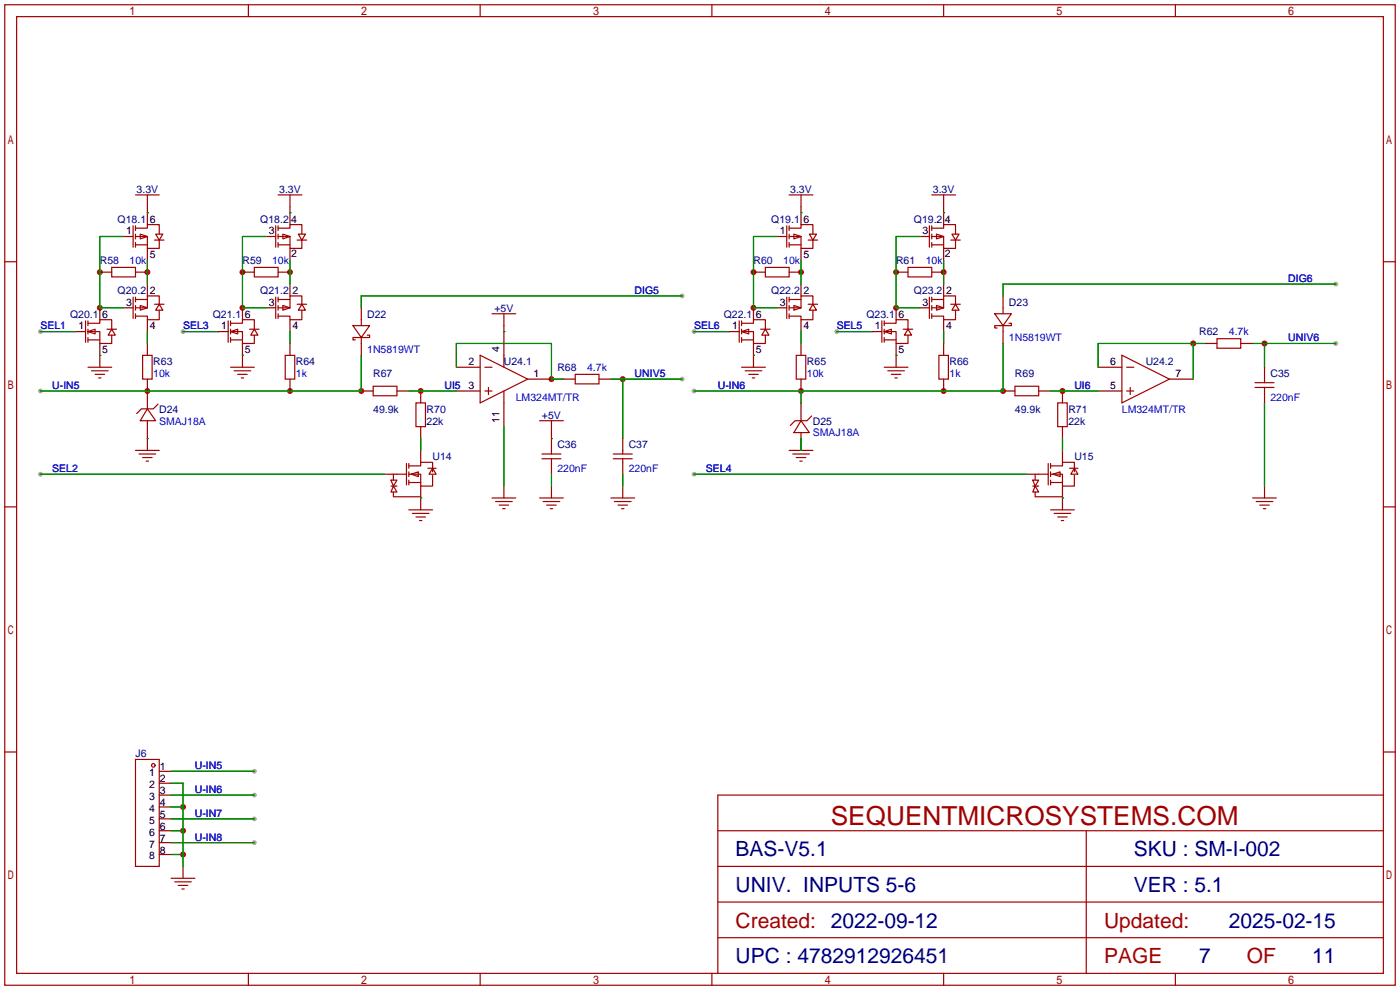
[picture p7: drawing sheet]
<svg xmlns="http://www.w3.org/2000/svg" width="299mm" height="212mm" viewBox="0 0 299 212" stroke-linecap="round" stroke-linejoin="round" font-family="sans-serif">
<g fill="#999">
<circle cx="145.8" cy="63.2" r=".51"/>
<circle cx="285.5" cy="60.7" r=".51"/>
<circle cx="285.5" cy="73.4" r=".51"/>
<circle cx="145.8" cy="81" r=".51"/>
<circle cx="54.4" cy="169.9" r=".51"/>
<circle cx="54.4" cy="164.8" r=".51"/>
<circle cx="54.4" cy="175" r=".51"/>
<circle cx="54.4" cy="180.1" r=".51"/>
<circle cx="8.6" cy="101.3" r=".51"/>
<circle cx="148.3" cy="101.3" r=".51"/>
<circle cx="8.6" cy="83.6" r=".51"/>
<circle cx="148.3" cy="83.6" r=".51"/>
<circle cx="39.1" cy="70.9" r=".51"/>
<circle cx="8.6" cy="70.9" r=".51"/>
<circle cx="178.8" cy="70.9" r=".51"/>
<circle cx="148.3" cy="70.9" r=".51"/>
</g>
<g fill="none" stroke="#a10000" stroke-width=".25">
<path d="M1 1h297.2v209.6h-297.2zM3.6 3.6h292.1v204.4h-292.1zM53.1 1v2.6M102.6 1v2.6M152.1 1v2.6M201.7 1v2.6M251.2 1v2.6M1 55.9h2.6M295.7 55.9h2.5M79.8 82.5h5v2.1h-5zM88.9 86.1h2v5.1h-2zM115.3 89.9h5.1"/>
<path d="M117.9 89.9v2.6M168.7 96.3h5M169.4 97h3.6M170.2 97.8h2M170.9 98.6h.5M216.9 82.5h5.1v2.1h-5.1zM226.1 86.1h2v5.1h-2zM1 108.3h2.6M115.3 106.4h5.1M116.1 107.2h3.5M116.8 107.9h2.1M117.6 108.7h.5"/>
<path d="M130.6 106.4h5M131.3 107.2h3.6M132.1 107.9h2M132.8 108.7h.5M267.7 106.4h5.1M268.5 107.2h3.5M269.2 107.9h2.1M270 108.7h.5M295.7 108.3h2.5M1 160.7h2.6M153.4 177.5h142.3M232.2 177.5v30.5"/>
<path d="M295.7 160.7h2.5M295.7 169.9h-142.3v38.1M153.4 185.2h142.3M153.4 192.8h142.3M53.1 208v2.6M102.6 208v2.6M152.1 208v2.6M153.4 200.4h142.3M201.7 208v2.6M251.2 208v2.6"/>
</g>
<g fill="none" stroke="#870000" stroke-width=".25">
<path d="M77.2 83.6h2.6M84.8 83.6h2.6M89.9 83.6v2.5M89.9 91.2v2.5M117.9 92.5v1.2M171.2 93.7v2.6M214.4 83.6h2.5M222 83.6h2.5M227.1 83.6v2.5M227.1 91.2v2.5M117.9 103.9v2.5M133.1 103.9v2.5"/>
<path d="M270.3 103.9v2.5"/>
</g>
<path d="M145.8 63.2h-68.6v2.6M270.3 86.1v17.8M133.1 101.3v2.6" fill="none" stroke="#008700" stroke-width=".25"/>
<g fill="#c00">
<circle cx="255" cy="73.4" r=".63"/>
<circle cx="117.9" cy="81" r=".63"/>
<circle cx="270.3" cy="73.4" r=".63"/>
<circle cx="133.1" cy="81" r=".63"/>
<circle cx="39.1" cy="172.5" r=".63"/>
<circle cx="39.1" cy="177.5" r=".63"/>
<circle cx="39.1" cy="182.6" r=".63"/>
<circle cx="89.9" cy="83.6" r=".63"/>
<circle cx="227.1" cy="83.6" r=".63"/>
<circle cx="77.2" cy="83.6" r=".63"/>
<circle cx="62" cy="83.6" r=".63"/>
<circle cx="31.5" cy="83.6" r=".63"/>
<circle cx="171.2" cy="83.6" r=".63"/>
<circle cx="201.7" cy="83.6" r=".63"/>
<circle cx="214.4" cy="83.6" r=".63"/>
<circle cx="31.5" cy="58.2" r=".63"/>
<circle cx="21.3" cy="58.2" r=".63"/>
<circle cx="21.3" cy="65.8" r=".63"/>
<circle cx="62" cy="58.2" r=".63"/>
<circle cx="51.8" cy="58.2" r=".63"/>
<circle cx="51.8" cy="65.8" r=".63"/>
<circle cx="171.2" cy="58.2" r=".63"/>
<circle cx="161" cy="58.2" r=".63"/>
<circle cx="161" cy="65.8" r=".63"/>
<circle cx="201.7" cy="58.2" r=".63"/>
<circle cx="191.5" cy="58.2" r=".63"/>
<circle cx="191.5" cy="65.8" r=".63"/>
</g>
<g fill="none" stroke="#008700" stroke-width=".25">
<path d="M26.4 50.5h-5.1v15.3h5.1M31.5 45.5h.1M31.5 55.6v5.1M56.9 50.5h-5.1v15.3h5.1M62 45.5h.1M62 55.6v5.1M166.1 50.5h-5.1v15.3h5.1M171.2 45.5h.1M171.2 55.6v5.1M196.6 50.5h-5.1v15.3h5.1M201.7 45.5h.1M201.7 55.6v5.1"/>
<path d="M8.6 70.9h7.7M21.3 75.9h.1M31.5 70.9v2.5M39.1 70.9h7.6M51.8 75.9h.1M62 70.9v2.5M77.2 75.9v7.7h-68.6M97.5 78.5v-5.1h20.4v7.6h2.5M107.7 70.9h.1M145.8 63.2h-68.6v2.6M148.3 70.9h7.7M161 75.9h.1"/>
<path d="M171.2 70.9v2.5M178.8 70.9h7.6M191.5 75.9h.1M201.7 70.9v2.5M214.4 73.4v10.2h-66.1M255 73.4v7.6M257.6 73.4h-22.9v5.1M267.7 73.4h17.8M270.3 73.4v5.1M285.5 60.7h-71.1v2.5M31.5 93.7h.1M87.4 83.6h10.1"/>
<path d="M89.9 93.7v2.6M107.7 91.2v12.7M117.9 93.7h.1M130.6 81h15.2M133.1 81v12.7M171.2 83.6v2.5M171.2 93.7v2.6M224.5 83.6h10.2M227.1 93.7v2.6M8.6 101.3h73.7M89.9 106.4h.1M117.9 101.3v2.6"/>
<path d="M148.3 101.3h71.2M227.1 106.4h.1M36.6 167.4h2.5v17.8M36.6 172.5h2.5M36.6 177.5h2.5M36.6 169.9h17.8M36.6 164.8h17.8M36.6 175h17.8M36.6 182.6h2.5M36.6 180.1h17.8"/>
</g>
<g fill="none" stroke="#870000" stroke-width=".25">
<path d="M21.3 58.2h2.6M26.4 50.5h2M29 58.2h2.5M31.5 44.2v3.8M31.5 53.1v2.5M51.8 58.2h2.6M56.9 50.5h2M59.4 58.2h2.6M62 44.2v3.8M62 53.1v2.5M161 58.2h2.6M166.1 50.5h2"/>
<path d="M168.7 58.2h2.5M171.2 44.2v3.8M171.2 53.1v2.5M191.5 58.2h2.6M196.6 50.5h2M199.1 58.2h2.6M201.7 44.2v3.8M201.7 53.1v2.5M16.3 70.9h2M21.3 65.8v2.5M21.3 73.4v5.1M26.4 65.8h2"/>
<path d="M31.5 60.7v2.5M31.5 68.3v2.6M31.5 73.4v2.5M46.7 70.9h2.1M51.8 65.8v2.5M51.8 73.4v5.1M56.9 65.8h2M62 60.7v2.5M62 68.3v2.6M62 73.4v2.5M77.2 65.8v2.5M77.2 73.4v2.5"/>
<path d="M97.5 78.5h5.1M107.7 69.6v6.3M156 70.9h2M161 65.8v2.5M161 73.4v5.1M166.1 65.8h2M171.2 60.7v2.5M171.2 68.3v2.6M171.2 73.4v2.5M186.4 70.9h2.1M191.5 65.8v2.5M191.5 73.4v5.1"/>
<path d="M196.6 65.8h2M201.7 60.7v2.5M201.7 68.3v2.6M201.7 73.4v2.5M214.4 63.2v2.6M214.4 70.9v2.5M234.7 78.5h5.1M257.6 73.4h2.5M265.2 73.4h2.5M270.3 78.5v2.5M31.5 81v6.4M31.5 89.9v6.4"/>
<path d="M62 81v2.6M89.9 96.3v2.5M97.5 83.6h5.1M107.7 86.1v5.1M112.8 81h5.1M117.9 93.7v2.6M117.9 98.8v2.5M120.4 81h2.5M128 81h2.6M133.1 93.7v2.6M133.1 98.8v2.5M171.2 81v2.6"/>
<path d="M171.2 86.1v3.8M171.2 92.5v3.8M201.7 81v2.6M227.1 96.3v2.5M234.7 83.6h5.1M249.9 81h5.1M270.3 83.6v2.5M82.3 101.3h2.5M89.9 103.9v5.1M107.7 103.9v2.5M219.5 101.3h2.5M227.1 103.9v5.1"/>
<path d="M34 164.8h2.6M34 167.4h2.6M34 169.9h2.6M34 172.5h2.6M34 175h2.6M34 177.5h2.6M34 180.1h2.6M34 182.6h2.6M39.1 185.2v2.5"/>
</g>
<g fill="none" stroke="#a10000" stroke-width=".25">
<path d="M23.9 57.2h5.1v2h-5.1zM28.4 48.3v4.5M29 48.8h2.5v-.8h2.5v2M29 50.5h2.5v2.6h2.5v-1.8M29 48.3v1M29 50v1.1M29 51.8v1M29 52.3h2.5M29 41.7h5M30 50l1.5 .5-1.5 .6zM31.5 41.7v2.5M33 51.3h2.1"/>
<path d="M33.3 50h1.5l-.8 1.3zM54.4 57.2h5v2h-5zM58.9 48.3v4.5M59.4 48.8h2.6v-.8h2.5v2M59.4 50.5h2.6v2.6h2.5v-1.8M59.4 52.3h2.6M59.4 48.3v1M59.4 50v1.1M59.4 51.8v1M59.4 41.7h5.1M60.5 50l1.5 .5-1.5 .6zM62 41.7v2.5"/>
<path d="M63.5 51.3h2M63.8 50h1.5l-.8 1.3zM163.6 57.2h5.1v2h-5.1zM168.1 48.3v4.5M168.7 48.8h2.5v-.8h2.5v2M168.7 50.5h2.5v2.6h2.5v-1.8M168.7 52.3h2.5M168.7 41.7h5M168.7 48.3v1M168.7 50v1.1M168.7 51.8v1M169.7 50l1.5 .5-1.5 .6z"/>
<path d="M171.2 41.7v2.5M172.7 51.3h2.1M173 50h1.5l-.8 1.3zM194.1 57.2h5v2h-5zM198.6 48.3v4.5M199.1 48.8h2.6v-.8h2.5v2M199.1 50.5h2.6v2.6h2.5v-1.8M199.1 52.3h2.6M199.1 41.7h5.1M199.1 48.3v1M199.1 50v1.1M199.1 51.8v1"/>
<path d="M200.2 50l1.5 .5-1.5 .6zM201.7 41.7v2.5M203.2 51.3h2M203.5 50h1.5l-.8 1.3zM18.3 68.6v4.6M18.8 69.1h2.5v-.8h2.6v2.1M18.8 70.9l1.5-.5v1zM18.8 70.9h2.5v2.5h2.6v-1.8M18.8 78.5h5.1M18.8 68.6v1M18.8 70.4v1M18.8 72.1v1.1"/>
<path d="M18.8 72.6h2.5M19.6 79.2h3.5M22.9 70.4h2M23.9 70.4l.7 1.2h-1.5zM28.4 63.5v4.6M29 63.5v1M29 65.3v1M29 67.1v1M29 64h2.5M30 65.3l1.5 .5-1.5 .5zM30.5 75.9h2v5.1h-2zM33 65h2.1"/>
<path d="M34 66.3v2h-2.5v-.7h-2.5M34 65v-1.8h-2.5v2.6h-2.5M34 65l.8 1.3h-1.5zM48.8 68.6v4.6M49.3 69.1h2.5v-.8h2.6v2.1M49.3 70.9l1.5-.5v1zM49.3 70.9h2.5v2.5h2.6v-1.8M49.3 78.5h5.1M49.3 72.6h2.5M49.3 68.6v1M49.3 70.4v1M49.3 72.1v1.1"/>
<path d="M50 79.2h3.6M53.3 70.4h2.1M54.4 70.4l.7 1.2h-1.5zM58.9 63.5v4.6M59.4 64h2.6M59.4 63.5v1M59.4 65.3v1M59.4 67.1v1M60.5 65.3l1.5 .5-1.5 .5zM61 75.9h2v5.1h-2zM63.5 65h2M64.5 66.3v2h-2.5v-.7h-2.6"/>
<path d="M64.5 65v-1.8h-2.5v2.6h-2.6M64.5 65l.8 1.3h-1.5zM75.4 69.6h3.6l-1.8 2.5zM77.2 68.3v1.3M77.2 72.1v1.3M78.5 71.6h.5v.5h-3.6v.5h.5M102.6 75.9l10.2 5.1-10.2 5.1zM103.6 78.5h1.6M105.2 67.1h5M107.7 67.1v2.5M107.7 75.9v2.6M158 68.6v4.6"/>
<path d="M158.5 69.1h2.5v-.8h2.6v2.1M158.5 70.9l1.5-.5v1zM158.5 70.9h2.5v2.5h2.6v-1.8M158.5 78.5h5.1M158.5 72.6h2.5M158.5 68.6v1M158.5 70.4v1M158.5 72.1v1.1M159.3 79.2h3.5M162.6 70.4h2M163.6 70.4l.7 1.2h-1.5zM168.1 63.5v4.6"/>
<path d="M168.7 64h2.5M168.7 63.5v1M168.7 65.3v1M168.7 67.1v1M169.7 65.3l1.5 .5-1.5 .5zM170.2 75.9h2v5.1h-2zM172.7 65h2.1M173.7 66.3v2h-2.5v-.7h-2.5M173.7 65v-1.8h-2.5v2.6h-2.5M173.7 65l.8 1.3h-1.5zM188.5 68.6v4.6M189 69.1h2.5v-.8h2.6v2.1"/>
<path d="M189 70.9l1.5-.5v1zM189 70.9h2.5v2.5h2.6v-1.8M189 78.5h5.1M189 72.6h2.5M189 68.6v1M189 70.4v1M189 72.1v1.1M189.7 79.2h3.6M193 70.4h2.1M194.1 70.4l.7 1.2h-1.5zM198.6 63.5v4.6M199.1 64h2.6"/>
<path d="M199.1 63.5v1M199.1 65.3v1M199.1 67.1v1M200.2 65.3l1.5 .5-1.5 .5zM200.7 75.9h2v5.1h-2zM203.2 65h2M204.2 66.3v2h-2.5v-.7h-2.6M204.2 65v-1.8h-2.5v2.6h-2.6M204.2 65l.8 1.3h-1.5zM212.6 67.1h3.6l-1.8 2.5zM214.4 65.8v1.3M214.4 69.6v1.3"/>
<path d="M215.6 69.1h.6v.5h-3.6v.5h.5M239.8 75.9l10.1 5.1-10.1 5.1zM240.8 78.5h1.5M260.1 72.4h5.1v2h-5.1zM20.3 80h2.1M21.1 80.8h.5M29 96.3h5M29.7 97h3.6M30.5 97.8h2M31.2 98.6h.5M31.5 87.4l1.8 2.5h-3.3zM33.8 86.4l-1 1h-2.6l-1 1"/>
<path d="M50.8 80h2M51.6 80.8h.5M86.9 99.1v4.5M87.4 99.6h2.5v-.8h2.6v2M87.4 99.1v1M103.6 83.6h1.6M104.4 82.8v1.5M107.7 83.6v2.5M115.8 97h4.1M115.8 98h4.1M117.9 96.3v.7M117.9 98v.8"/>
<path d="M122.9 80h5.1v2h-5.1zM131.1 97h4M131.1 98h4M133.1 96.3v.7M133.1 98v.8M160 80h2.1M160.8 80.8h.5M171.2 89.9l1.8 2.6h-3.3zM173.5 88.9l-1 1h-2.6l-1 1M190.5 80h2M191.3 80.8h.5M224 99.1v4.5"/>
<path d="M224.5 99.6h2.6v-.8h2.5v2M224.5 99.1v1M240.8 83.6h1.5M241.6 82.8v1.5M268.2 82.8h4.1M268.2 81.8h4.1M270.3 81v.8M270.3 82.8v.8M83.6 102.6h1.2l-.7 1.3zM83.6 103.9h1.2M84.1 105.2v1h5.8M84.1 103.9l.7 1.3h-1.2z"/>
<path d="M84.1 101.3v1.3M84.8 101.3h2.1M87.4 101.3h2.5v2.6h2.6v-2.3M87.4 109h5.1M87.4 100.8v1.1M87.4 102.6v1M87.4 103.1h2.5M87.9 101.3l1.5-.5v1.1zM88.1 109.7h3.6M88.9 110.5h2M89.7 111.3h.5M91.4 100.1h1.8"/>
<path d="M92.5 100.1l.7 1.2h-1.5zM105.2 106.4h5M105.9 107.2h3.6M106.7 107.9h2M107.4 108.7h.5M220.7 102.6h1.3l-.8 1.3zM220.7 103.9h1.3M221.2 105.2v1h5.9M221.2 103.9l.8 1.3h-1.3zM221.2 101.3v1.3M222 101.3h2M224.5 101.3h2.6v2.6h2.5v-2.3"/>
<path d="M224.5 109h5.1M224.5 103.1h2.6M224.5 100.8v1.1M224.5 102.6v1M225 101.3l1.6-.5v1.1zM225.3 109.7h3.6M226.1 110.5h2M226.8 111.3h.5M228.6 100.1h1.8M229.6 100.1l.8 1.2h-1.5zM29 162.3h5v22.9h-5zM36.6 187.7h5.1"/>
<path d="M37.3 188.5h3.6M38.1 189.2h2M38.9 190h.5"/>
<circle cx="32.8" cy="163.6" r=".38"/>
</g>
<text font-size="5.6" fill="#a00000" x="177.5" y="176.4">SEQUENTMICROSYSTEMS.COM</text>
<g font-size="4.5" fill="#000080">
<text x="157.2" y="183">BAS-V5.1</text>
<text x="242.3" y="183">SKU : SM-I-002</text>
<text x="157.2" y="190.6">UNIV. INPUTS 5-6</text>
<text x="242.3" y="190.6">VER : 5.1</text>
<text x="262.6" y="198.2">2025-02-15</text>
<text x="157.2" y="205.9">UPC : 4782912926451</text>
<text x="256.3" y="205.9">7</text>
<text x="280.5" y="205.9">11</text>
</g>
<g font-size="4.5" fill="#a00000">
<text x="157.2" y="198.2">Created: 2022-09-12</text>
<text x="236" y="198.2">Updated:</text>
<text x="236" y="205.9">PAGE</text>
<text x="266.4" y="205.9">OF</text>
</g>
<g font-size="2.2" fill="#000080">
<text x="29.2" y="41.2">3.3V</text>
<text x="59.7" y="41.2">3.3V</text>
<text x="168.9" y="41.2">3.3V</text>
<text x="199.4" y="41.2">3.3V</text>
<text x="25.1" y="47.6">Q18.1</text>
<text x="55.6" y="47.6">Q18.2</text>
<text x="164.8" y="47.6">Q19.1</text>
<text x="195.3" y="47.6">Q19.2</text>
<text x="21.3" y="56.4">R58</text>
<text x="51.8" y="56.4">R59</text>
<text x="161" y="56.4">R60</text>
<text x="191.5" y="56.4">R61</text>
<text x="25.1" y="62.8">Q20.2</text>
<text x="55.6" y="62.8">Q21.2</text>
<text x="164.8" y="62.8">Q22.2</text>
<text x="195.3" y="62.8">Q23.2</text>
<text x="215.6" y="65.3">D23</text>
<text x="15" y="67.9">Q20.1</text>
<text x="45.5" y="67.9">Q21.1</text>
<text x="78.5" y="67.9">D22</text>
<text x="105.7" y="66.6">+5V</text>
<text x="154.7" y="67.9">Q22.1</text>
<text x="185.2" y="67.9">Q23.1</text>
<text x="256.3" y="71.7">R62</text>
<text x="32.8" y="78">R63</text>
<text x="63.2" y="78">R64</text>
<text x="79.8" y="80.6">R67</text>
<text x="107.7" y="78">U24.1</text>
<text x="119.1" y="79.3">R68</text>
<text x="172.5" y="78">R65</text>
<text x="202.9" y="78">R66</text>
<text x="216.9" y="80.6">R69</text>
<text x="244.9" y="78">U24.2</text>
<text x="271.5" y="80.6">C35</text>
<text x="34" y="88.2">D24</text>
<text x="79.8" y="88.2">49.9k</text>
<text x="91.2" y="88.2">R70</text>
<text x="115.8" y="89.5">+5V</text>
<text x="216.9" y="88.2">49.9k</text>
<text x="228.3" y="88.2">R71</text>
<text x="91.2" y="90.7">22k</text>
<text x="119.1" y="95.8">C36</text>
<text x="134.4" y="95.8">C37</text>
<text x="173.7" y="90.7">D25</text>
<text x="228.3" y="90.7">22k</text>
<text x="92.5" y="98.4">U14</text>
<text x="229.6" y="98.4">U15</text>
<text x="29" y="161.9">J6</text>
</g>
<g font-size="2.2">
<text x="32" y="47.6">6</text>
<text x="62.3" y="47.6">4</text>
<text x="171.7" y="47.6">6</text>
<text x="202" y="47.6">4</text>
<text x="26.9" y="50.1">1</text>
<text x="57.4" y="50.1">3</text>
<text x="166.6" y="50.1">1</text>
<text x="197.1" y="50.1">3</text>
<text x="32" y="55.2">5</text>
<text x="62.2" y="54.9">2</text>
<text x="171.7" y="55.2">5</text>
<text x="201.9" y="54.9">2</text>
<text x="26.9" y="65.3">3</text>
<text x="32" y="62.8">2</text>
<text x="57.4" y="65.3">3</text>
<text x="62.5" y="62.8">2</text>
<text x="166.6" y="65.3">3</text>
<text x="171.7" y="62.8">2</text>
<text x="197.1" y="65.3">3</text>
<text x="202.2" y="62.8">2</text>
<text x="16.8" y="70.4">1</text>
<text x="21.9" y="67.9">6</text>
<text x="32" y="70.4">4</text>
<text x="47.3" y="70.4">1</text>
<text x="52.3" y="67.9">6</text>
<text x="62.5" y="70.4">4</text>
<text x="156.5" y="70.4">1</text>
<text x="161.6" y="67.9">6</text>
<text x="171.7" y="70.4">4</text>
<text x="187" y="70.4">1</text>
<text x="192" y="67.9">6</text>
<text x="202.2" y="70.4">4</text>
<text x="21.8" y="75.5">5</text>
<text x="52.3" y="75.5">5</text>
<text x="106.7" y="75.1" transform="rotate(-90 106.7 75.1)">4</text>
<text x="161.5" y="75.5">5</text>
<text x="192" y="75.5">5</text>
<text x="100.1" y="78">2</text>
<text x="100.1" y="83.1">3</text>
<text x="114" y="80.6">1</text>
<text x="237.3" y="83.1">5</text>
<text x="237.3" y="78">6</text>
<text x="251.2" y="80.6">7</text>
<text x="106.7" y="90.3" transform="rotate(-90 106.7 90.3)">11</text>
<text x="31.8" y="165.9">1</text>
<text x="34.2" y="164.6">1</text>
<text x="34.2" y="167.2">2</text>
<text x="31.8" y="168.4">2</text>
<text x="31.8" y="171">3</text>
<text x="31.8" y="173.5">4</text>
<text x="34.2" y="169.7">3</text>
<text x="34.2" y="172.3">4</text>
<text x="31.8" y="176.1">5</text>
<text x="31.8" y="178.6">6</text>
<text x="34.2" y="174.8">5</text>
<text x="34.2" y="177.3">6</text>
<text x="34.2" y="179.9">7</text>
<text x="31.8" y="181.1">7</text>
<text x="31.8" y="183.7">8</text>
<text x="34.2" y="182.4">8</text>
</g>
<g font-size="2.2" fill="#00f">
<text x="27.7" y="56.4">10k</text>
<text x="58.2" y="56.4">10k</text>
<text x="167.4" y="56.4">10k</text>
<text x="197.9" y="56.4">10k</text>
<text x="135.6" y="62.8">DIG5</text>
<text x="275.3" y="60.3">DIG6</text>
<text x="8.6" y="70.4">SEL1</text>
<text x="39.1" y="70.4">SEL3</text>
<text x="148.3" y="70.4">SEL6</text>
<text x="178.8" y="70.4">SEL5</text>
<text x="262.6" y="71.7">4.7k</text>
<text x="78.5" y="75.5">1N5819WT</text>
<text x="215.6" y="73">1N5819WT</text>
<text x="275.3" y="73">UNIV6</text>
<text x="11.2" y="83.1">U-IN5</text>
<text x="32.8" y="80.6">10k</text>
<text x="63.2" y="80.6">1k</text>
<text x="95" y="83.1">UI5</text>
<text x="125.5" y="79.3">4.7k</text>
<text x="135.6" y="80.6">UNIV5</text>
<text x="153.4" y="83.1">U-IN6</text>
<text x="172.5" y="80.6">10k</text>
<text x="202.9" y="80.6">1k</text>
<text x="229.6" y="83.1">UI6</text>
<text x="110.2" y="85.7">LM324MT/TR</text>
<text x="239.8" y="88.2">LM324MT/TR</text>
<text x="271.5" y="85.7">220nF</text>
<text x="34" y="90.7">SMAJ18A</text>
<text x="173.7" y="93.3">SMAJ18A</text>
<text x="11.2" y="100.9">SEL2</text>
<text x="119.1" y="100.9">220nF</text>
<text x="134.4" y="100.9">220nF</text>
<text x="150.9" y="100.9">SEL4</text>
<text x="41.7" y="164.4">U-IN5</text>
<text x="41.7" y="169.5">U-IN6</text>
<text x="41.7" y="174.6">U-IN7</text>
<text x="41.7" y="179.6">U-IN8</text>
</g>
</svg>
